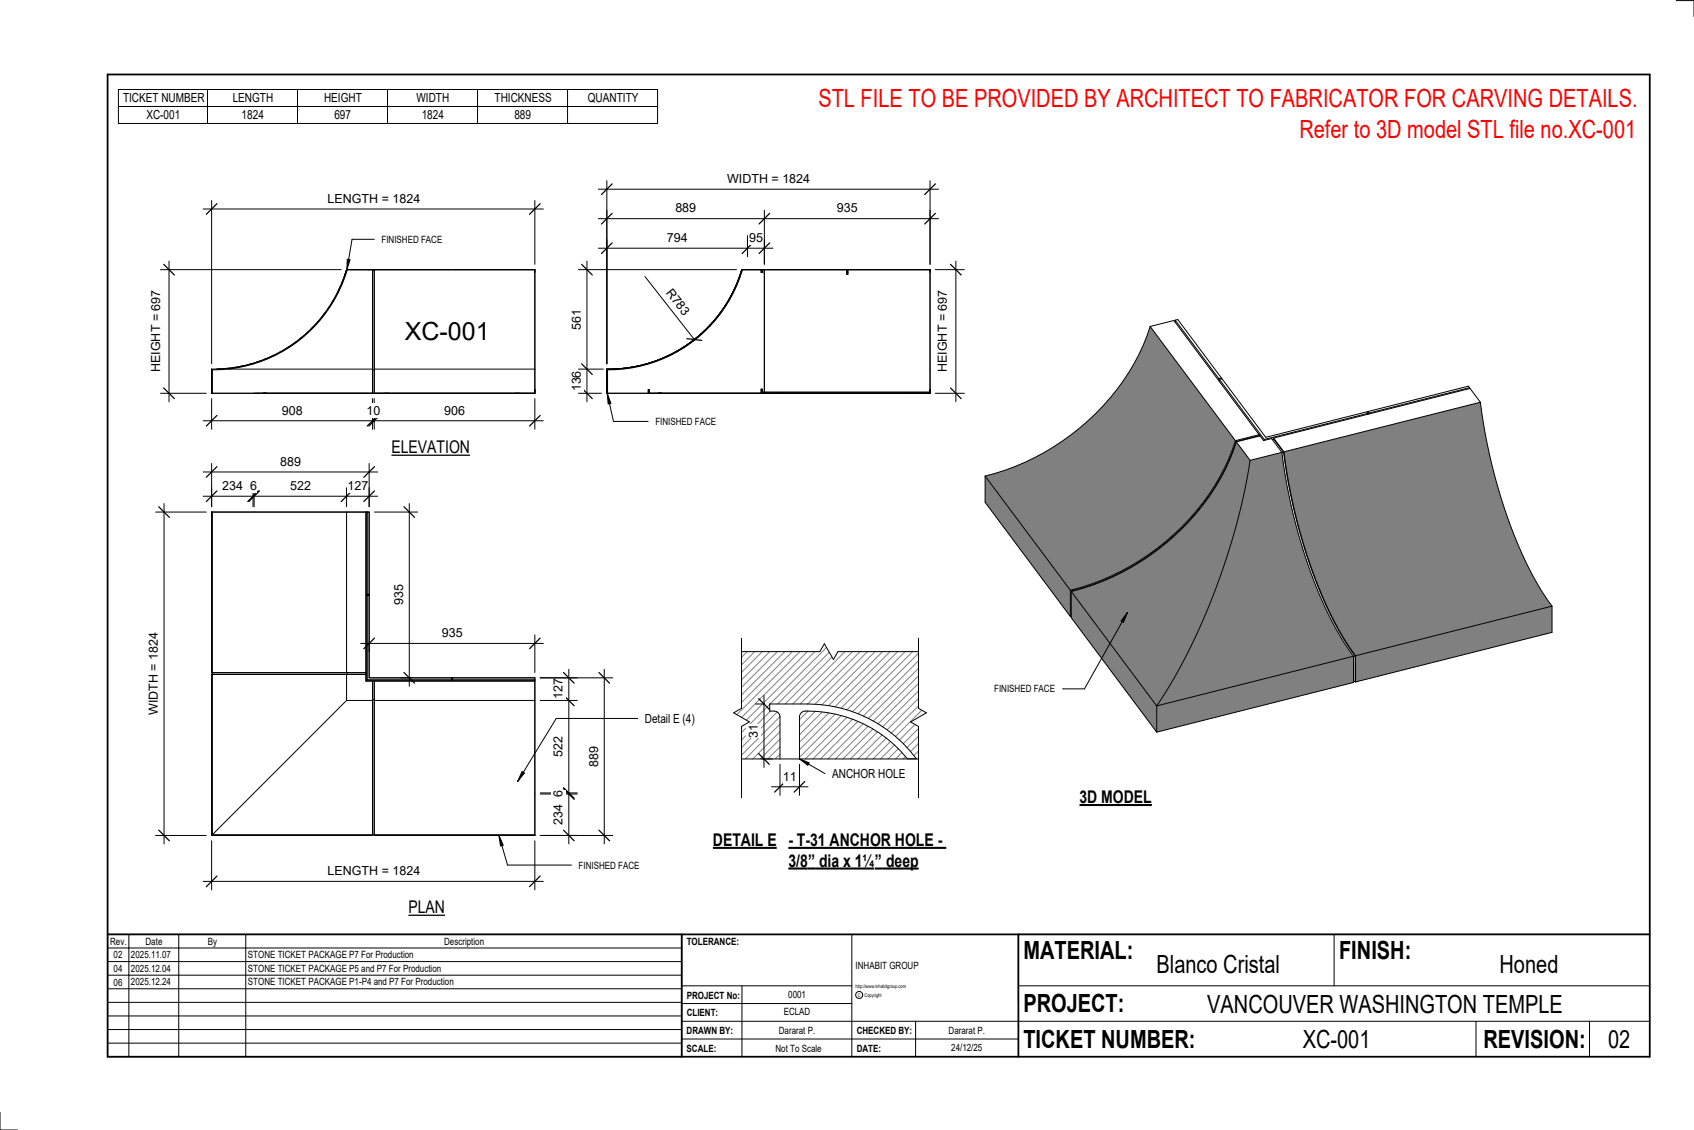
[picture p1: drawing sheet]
<svg xmlns="http://www.w3.org/2000/svg" width="914mm" height="610mm" viewBox="0 0 914 610" stroke-linecap="round" stroke-linejoin="round" font-family="sans-serif">
<path d="M202 450l87 1zM114 364v87h87l-86-1zM114 276l1 87z" fill="#7c7c7c"/>
<g fill="none" stroke="#000" stroke-width=".54">
<path d="M114 276h73v87M114 276h85v90h90v85M114 276v87M115 276v174M198 276v91h91M198 321h1M114 363h73M114 364h73v14M114 364h72M114 363h73v1M114 364v87h87M186 364h12"/>
<path d="M187 378l-72 72M187 363h11M187 378h14M201 378v73M201 367v11M202 378h87v73M202 378v73M202 367v11M244 366v1M115 450h86M201 450v-72h1v72M201 450v1"/>
<path d="M201 450h1M202 450v1M202 451h87M202 450h87"/>
</g>
<path d="M328 199a76 76 0 0 0 73-54 75 75 0 0 1-73 55v12z" fill="#7c7c7c"/>
<g fill="none" stroke="#000" stroke-width=".54">
<path d="M396 157l-1 1M398 153l-1 2M399 149v2M400 145a75 75 0 0 1-72 54M400 145h102M401 145a75 75 0 0 1-73 55v12M411 145v2v-2M413 145v67M457 147h1M457 145v3h1v-3M502 145v54M502 145v67h-174v-13"/>
<path d="M380 178l-1 1M383 175l-1 1M386 172l-1 1M389 169l-1 1M392 165l-1 1M394 161l-1 1M333 199h-1M337 199h-1M341 198h-1M346 197h-2M350 196h-1M354 195h-1"/>
<path d="M359 193h-2M362 191l-1 1M366 189l-1 1M370 187l-1 1M377 181l-1 1M350 212v-2v2M355 212h1zM356 212h1zM421 212h2M491 212h3M502 212h-91v-2v2"/>
</g>
<path d="M114 199a76 76 0 0 0 73-54 75 75 0 0 1-72 55l-1 12z" fill="#7c7c7c"/>
<g fill="none" stroke="#000" stroke-width=".54">
<path d="M184 153l1-2-5 11M187 145a75 75 0 0 1-73 54v13h175v-67M187 145h102M187 145l-2 6M187 145a75 75 0 0 1-72 55v12M201 146v54h1v-54M201 146v-1v54M201 146h1M202 146v-1v54M289 145v54h-87M166 179l-3 3M168 177l-2 2"/>
<path d="M169 176l-1 1M172 173l-3 3M174 171l-2 2M175 169l-1 1M175 169v1M178 165l-3 4M178 165v1M180 162l-2 3M119 199h-2M123 199h78M123 199h-5M127 198l-5 1"/>
<path d="M132 197l-5 1M140 195l-9 2M143 194l-3 1M144 193l-1 1M148 192l-4 1M152 190l-4 2M156 187l-5 3M156 187l-1 1M163 182l-7 5M201 199v13M202 199v13M142 212h1z"/>
<path d="M143 212h1zM208 212h2M278 212h2"/>
</g>
<g fill="#808080">
<path d="M624 381v14l107-27v-14zM732 354v14l106-27v-14z"/>
<path d="M578 319v14l46 62v-14zM532 257v14l46 62v-15z"/>
<path d="M675 248a348 348 0 0 1-51 133l107-27a224 224 0 0 1-34-82l-5-28zM693 244a266 266 0 0 0 34 103l5 7 106-27a224 224 0 0 1-34-82l-5-28z"/>
<path d="M578 319l46 62a348 348 0 0 0 51-133l-8-10a126 126 0 0 1-89 81zM532 257l46 61a126 126 0 0 0 89-80l-46-62a127 127 0 0 1-89 81z"/>
</g>
<g fill="none" stroke="#000" stroke-width=".54">
<path d="M621 176a127 127 0 0 1-89 81M621 176l13-3 48 65 4-1 6 7M621 176l46 62M634 173l2-1 23 32M634 173v1M634 173l24 31M658 204v1M658 205v1M658 205l2-1 23 32 55-14v1M658 205l24 32M659 204h-1M659 204h.1"/>
<path d="M793 209v-1l-55 14M793 209v1M793 209l-54 14M799 217a267 267 0 0 0 34 103l5 7M799 217l-5-7-107 26M799 217l-106 27M667 238a127 127 0 0 1-89 80M667 238a128 128 0 0 1-89 81M667 238h.1M667 238a127 127 0 0 1-89 81M667 238l8 10M680 235l-13 3"/>
<path d="M680 235h.1M682 237v1M687 236l6 8M687 237h.1M687 236v1M687 237l6 7M738 223l-56 14M738 223v1M738 222v1M738 222l1 1M739 223h.1M532 257v14l46 62"/>
<path d="M532 257l46 61M675 248a348 348 0 0 1-51 133M692 244a267 267 0 0 0 34 103l5 7v14l-107 27M692 244l-17 4M693 244a269 269 0 0 0 34 103l4 7M693 244h-1M693 244a267 267 0 0 0 34 103l5 7M578 318v15M578 319v14l46 62M578 319l46 62M578 332v1M838 327v14l-106 27"/>
<path d="M838 327l-106 27M731 354l-107 27M731 354v14M732 354v14M731 368h1M731 368h.1M624 381v14"/>
</g>
<path d="M395 347h105v62h-68v-22v-2l1-1a67 67 0 0 1 57 25h5a73 73 0 0 0-59-29h-21v4h4l2 2v23h-26z" fill="#fff"/>
<g fill="none" stroke="#808080" stroke-width=".54">
<path d="M395 347v1M400 347l-5 5M404 347l-9 9M408 347l-13 13M412 347l-17 17M416 347l-21 21M420 347l-25 25M424 347l-29 29M428 347l-33 33M432 347l-37 37M436 347l-41 41M440 347l-45 45"/>
<path d="M444 347l-49 49M448 347l-32 33M452 347l-32 33M456 347l-32 33M460 347l-32 33M464 347l-32 33M468 347l-32 33M473 347l-33 33M477 347l-33 33M481 347l-34 34M485 347l-34 34M489 347l-35 35"/>
<path d="M493 347l-36 36M497 347l-37 37M500 348l-37 37M500 352l-34 34M500 356l-31 32M415 380l-20 20M500 360l-29 29M500 364l-26 26M500 368l-24 24M500 372l-21 22M500 376l-19 19M416 384l-21 20"/>
<path d="M419 384l-24 24M421 387l-23 22M421 391l-19 18M421 395l-15 14M421 399l-11 10M436 384l-4 4M440 384l-8 8M444 384l-12 12M447 385l-15 15M451 385l-19 19M454 386l-22 23M457 387l-22 22"/>
<path d="M460 388l-21 21M463 389l-20 20M466 390l-19 19M469 392l-18 17M471 393l-16 16M474 395l-15 14M476 396l-13 13M478 398l-11 11M500 380l-17 17M500 384l-14 15M500 388l-12 13M500 392l-10 11"/>
<path d="M500 397l-9 8M421 403l-7 6M421 407l-3 2M481 400l-10 9M483 402l-8 7M485 404l-6 5M487 406l-4 3M489 408l-2 1M492 409h.1M500 401l-7 7M500 405l-4 4M500 409h.1"/>
</g>
<path d="M202 276h24M221 272v98M395 347h105v62h-105zM216 366h6M490 409a67 67 0 0 0-57-25l-1 1v2v22M495 409a73 73 0 0 0-59-29h-21v4h4l2 2v23" fill="none" stroke="#000" stroke-width=".54"/>
<path d="M218 273l6 6M218 363l6 6" fill="none" stroke="#000" stroke-width=".67"/>
<path d="M212 315h7v11h-7z" fill="#fff"/>
<path d="M195 347h98M199 346v6M289 343v20" fill="none" stroke="#000" stroke-width=".54"/>
<path d="M202 344l-6 6M292 344l-6 6" fill="none" stroke="#000" stroke-width=".67"/>
<path d="M238 338h11v7h-11z" fill="#fff"/>
<path d="M84 276h27M89 272v183M84 451h27" fill="none" stroke="#000" stroke-width=".54"/>
<path d="M86 273l5 6M86 448l5 6" fill="none" stroke="#000" stroke-width=".67"/>
<path d="M79 341h8v45h-8z" fill="#fff"/>
<path d="M114 454v26M289 454v26M110 475h183" fill="none" stroke="#000" stroke-width=".54"/>
<path d="M117 473l-6 5M292 473l-6 5" fill="none" stroke="#000" stroke-width=".67"/>
<path d="M177 466h49v8h-49z" fill="#fff"/>
<path d="M110 268h94M114 263v10M137 263v10M187 263v10M199 263v10" fill="none" stroke="#000" stroke-width=".54"/>
<path d="M117 265l-6 6M139 265l-5 6M140 265l-6 6M190 265l-6 6M202 265l-6 6" fill="none" stroke="#000" stroke-width=".67"/>
<g fill="#fff">
<path d="M120 258h11v8h-11z"/>
<path d="M135 258h4v8h-4z"/>
<path d="M157 258h11v8h-11z"/>
<path d="M188 258h11v8h-11z"/>
</g>
<path d="M292 366h39M326 361v94M292 451h39" fill="none" stroke="#000" stroke-width=".54"/>
<path d="M323 363l6 6M323 448l6 6" fill="none" stroke="#000" stroke-width=".67"/>
<path d="M317 403h7v11h-7z" fill="#fff"/>
<path d="M292 378h20M292 366h20M307 361v94M292 428h20M292 451h20" fill="none" stroke="#000" stroke-width=".54"/>
<path d="M304 375l6 6M304 363l6 6M304 425l6 6M304 448l6 6" fill="none" stroke="#000" stroke-width=".67"/>
<g fill="#fff">
<path d="M298 366h7v11h-7z"/>
<path d="M298 397h7v11h-7z"/>
<path d="M298 426h7v4h-7z"/>
<path d="M298 434h7v11h-7z"/>
</g>
<path d="M110 255h94M114 250v23M199 250v23" fill="none" stroke="#000" stroke-width=".54"/>
<path d="M117 252l-6 5M202 252l-6 5" fill="none" stroke="#000" stroke-width=".67"/>
<path d="M151 245h11v8h-11z" fill="#fff"/>
<path d="M323 134h94M328 129v67M403 127v11M413 129v14" fill="none" stroke="#000" stroke-width=".54"/>
<path d="M330 131l-5 6M406 131l-5 6M415 131l-5 6" fill="none" stroke="#000" stroke-width=".67"/>
<g fill="#fff">
<path d="M360 124h11v8h-11z"/>
<path d="M404 124h8v8h-8z"/>
</g>
<path d="M328 97v99M502 97v46M323 102h184" fill="none" stroke="#000" stroke-width=".54"/>
<path d="M330 99l-5 6M505 99l-6 6" fill="none" stroke="#000" stroke-width=".67"/>
<path d="M393 93h44v7h-44z" fill="#fff"/>
<path d="M323 118h184M328 113v83M413 113v30M502 113v30" fill="none" stroke="#000" stroke-width=".54"/>
<path d="M330 115l-5 6M415 115l-5 6M505 115l-6 6" fill="none" stroke="#000" stroke-width=".67"/>
<g fill="#fff">
<path d="M365 109h11v7h-11z"/>
<path d="M452 109h11v7h-11z"/>
</g>
<path d="M348 149l27 34M505 145h16M516 141v76M378 180l-7 6M505 212h16" fill="none" stroke="#000" stroke-width=".54"/>
<path d="M513 143l6 5M371 183l8 1M513 209l6 6" fill="none" stroke="#000" stroke-width=".67"/>
<path d="M505 157h8v44h-8z" fill="#fff"/>
<path d="M312 145h86M317 141v76M312 199h14M312 212h13" fill="none" stroke="#000" stroke-width=".54"/>
<path d="M314 143l6 5M314 196l6 6M314 209l6 6" fill="none" stroke="#000" stroke-width=".67"/>
<g fill="#fff">
<path d="M307 200h8v11h-8z"/>
<path d="M307 167h8v11h-8z"/>
<path d="M219 171h46v15h-46z"/>
</g>
<path d="M114 215v17M201 215v17M202 215v17M289 215v17M110 227h183" fill="none" stroke="#000" stroke-width=".54"/>
<path d="M117 224l-6 6M204 224l-6 6M205 224l-6 6M292 224l-6 6" fill="none" stroke="#000" stroke-width=".67"/>
<g fill="#fff">
<path d="M152 218h11v7h-11z"/>
<path d="M198 218h7v7h-7z"/>
<path d="M240 218h11v7h-11z"/>
</g>
<path d="M110 113h183M114 108v88M289 108v35" fill="none" stroke="#000" stroke-width=".54"/>
<path d="M117 110l-6 6M292 110l-6 6" fill="none" stroke="#000" stroke-width=".67"/>
<path d="M177 103h49v8h-49z" fill="#fff"/>
<path d="M87 145h97M91 141v76M87 212h24" fill="none" stroke="#000" stroke-width=".54"/>
<path d="M88 143l6 5M88 209l6 6" fill="none" stroke="#000" stroke-width=".67"/>
<g fill="#fff">
<path d="M80 157h8v44h-8z"/>
<path d="M395 345h105v7h-48l-2 4-5-9-2 5h-48z"/>
</g>
<path d="M395 352h48l2-5 5 9 2-4h48" fill="none" stroke="#000" stroke-width=".54"/>
<path d="M394 344h6v38l-4 3 9 4-5 3v38h-6z" fill="#fff"/>
<path d="M400 344v38l-4 3 9 4-5 3v38" fill="none" stroke="#000" stroke-width=".54"/>
<path d="M496 344h6v86h-6v-38l-4-3 8-4-4-3z" fill="#fff"/>
<path d="M496 344v38l4 3-8 4 4 3v38" fill="none" stroke="#000" stroke-width=".54"/>
<path d="M385 447h34v12h-34z" fill="#fff"/>
<path d="M385 457h34" fill="none" stroke="#000" stroke-width="1.1" stroke-linecap="butt"/>
<g fill="#fff">
<path d="M426 447h85v12h-85z"/>
<path d="M426 459h10v11h-10z"/>
<path d="M436 459h4v11h-4z"/>
<path d="M440 459h32v11h-32z"/>
<path d="M472 459h4v11h-4z"/>
<path d="M476 459h20v11h-20z"/>
</g>
<path d="M426 457h85M426 469h46M472 469h24" fill="none" stroke="#000" stroke-width="1.1" stroke-linecap="butt"/>
<path d="M431 409l6 3-1 1z" fill="#000"/>
<path d="M431 409l6 3-1 1zM431 409l14 8" fill="none" stroke="#000" stroke-width=".54"/>
<path d="M449 414h39v7h-39z" fill="#fff"/>
<path d="M408 380h5M412 375v39M411 409h6" fill="none" stroke="#000" stroke-width=".54"/>
<path d="M410 377l5 6M410 407l5 5" fill="none" stroke="#000" stroke-width=".67"/>
<path d="M403 391h8v7h-8z" fill="#fff"/>
<path d="M421 412v17M432 412v17M416 424h20" fill="none" stroke="#000" stroke-width=".54"/>
<path d="M424 422l-6 5M434 422l-5 5" fill="none" stroke="#000" stroke-width=".67"/>
<path d="M423 415h7v8h-7z" fill="#fff"/>
<g fill="none" stroke="#000" stroke-width=".54">
<path d="M905 0h9v9M460 504v66M720 504v28M891 504h-341v37M368 532h92M401 532v38M550 532h341M368 551h523M368 541h92M494 551v19M797 551v19M858 551v19"/>
<path d="M368 561h182M0 600v10h10"/>
<circle cx="464" cy="537" r="1.9"/>
</g>
<path d="M58 40h833v530h-833zM58 504h833M368 504v66M550 504v66" fill="none" stroke="#000" stroke-width=".96"/>
<g fill="#fff">
<path d="M652 534h192v15h-192z"/>
<path d="M513 562h17v6h-17z"/>
<path d="M425 533h10v6h-10z"/>
<path d="M423 543h15v6h-15z"/>
<path d="M420 553h20v6h-20z"/>
<path d="M624 513h68v15h-68z"/>
<path d="M809 513h33v15h-33z"/>
<path d="M512 553h20v6h-20z"/>
<path d="M703 553h37v15h-37z"/>
<path d="M442 45h443v16h-443z"/>
<path d="M868 553h12v15h-12z"/>
<path d="M61 512h5v6h-5z"/>
<path d="M61 520h5v6h-5z"/>
<path d="M61 527h5v6h-5z"/>
</g>
<path d="M64 48h291v19h-291zM64 57h291M112 48v19M161 48v19M209 48v19M258 48v19M306 48v19" fill="none" stroke="#000" stroke-width=".54"/>
<path d="M211 236h43v11h-43z" fill="#fff"/>
<path d="M211 246h43" fill="none" stroke="#000" stroke-width=".69" stroke-linecap="butt"/>
<path d="M220 484h20v11h-20z" fill="#fff"/>
<path d="M220 494h20" fill="none" stroke="#000" stroke-width=".69" stroke-linecap="butt"/>
<path d="M583 424h39v12h-39z" fill="#fff"/>
<path d="M583 434h39" fill="none" stroke="#000" stroke-width="1.1" stroke-linecap="butt"/>
<path d="M701 62h184v15h-184z" fill="#fff"/>
<g fill="none" stroke="#000" stroke-width=".54">
<path d="M344 388h-44l-21 34M282 416l1 1-4 5zM58 504h310v66h-310zM58 519h310M58 511h310M70 504v66M96 504v66M133 504v66M58 533h310M58 526h310M58 555h310M58 548h310"/>
<path d="M58 541h310M58 563h310"/>
</g>
<path d="M282 416l1 1-4 5z" fill="#000"/>
<path d="M348 384h27v7h-27z" fill="#fff"/>
<path d="M187 140h2l-2 6zM328 212l2 6h-2zM609 330l-3 6-1-1zM269 451l3 5h-2z" fill="#000"/>
<path d="M187 140h2l-2 6zM202 129h-12l-3 17M328 212l2 6h-2zM328 212l3 15h19M609 330l-3 6-1-1zM609 330l-24 42h-11M269 451l3 5h-2zM269 451l5 16h34" fill="none" stroke="#000" stroke-width=".54"/>
<g font-size="13.5" fill="#f00">
<text x="442" y="58">STL FILE TO BE PROVIDED BY ARCHITECT TO FABRICATOR FOR CARVING DETAILS.</text>
<text x="701" y="74">Refer to 3D model STL file no.XC-001</text>
</g>
<g font-size="13.5">
<text x="219" y="183">XC-001</text>
<text x="552" y="517">MATERIAL:</text>
<text x="723" y="517">FINISH:</text>
<text x="624" y="525">Blanco Cristal</text>
<text x="809" y="525">Honed</text>
<text x="552" y="546">PROJECT:</text>
<text x="652" y="546">VANCOUVER WASHINGTON TEMPLE</text>
<text x="552" y="565">TICKET NUMBER:</text>
<text x="703" y="565">XC-001</text>
<text x="801" y="565">REVISION:</text>
<text x="868" y="565">02</text>
</g>
<g font-size="9.4">
<text x="211" y="245">ELEVATION</text>
<text x="583" y="433">3D MODEL</text>
<text x="385" y="456">DETAIL E</text>
<text x="426" y="456">- T-31 ANCHOR HOLE -</text>
<text x="426" y="467">3/8</text>
<text x="436" y="467">”</text>
<text x="442" y="467">dia x 1¼</text>
<text x="472" y="467">”</text>
<text x="478" y="467">deep</text>
<text x="220" y="493">PLAN</text>
</g>
<g font-size="6.7">
<text x="66" y="55">TICKET NUMBER</text>
<text x="126" y="55">LENGTH</text>
<text x="175" y="55">HEIGHT</text>
<text x="225" y="55">WIDTH</text>
<text x="267" y="55">THICKNESS</text>
<text x="317" y="55">QUANTITY</text>
<text x="79" y="64">XC-001</text>
<text x="130" y="64">1824</text>
<text x="180" y="64">697</text>
<text x="228" y="64">1824</text>
<text x="278" y="64">889</text>
<text x="393" y="99">WIDTH = 1824</text>
<text x="177" y="109">LENGTH = 1824</text>
<text x="365" y="115">889</text>
<text x="452" y="115">935</text>
<text x="360" y="131">794</text>
<text x="404" y="131">95</text>
<text x="359" y="158" transform="rotate(52 359 158)">R783</text>
<text x="313" y="178" transform="rotate(-90 313 178)">561</text>
<text x="86" y="201" transform="rotate(-90 86 201)">HEIGHT = 697</text>
<text x="511" y="201" transform="rotate(-90 511 201)">HEIGHT = 697</text>
<text x="313" y="211" transform="rotate(-90 313 211)">136</text>
<text x="152" y="224">908</text>
<text x="198" y="224">10</text>
<text x="240" y="224">906</text>
<text x="151" y="251">889</text>
<text x="120" y="264">234</text>
<text x="135" y="264">6</text>
<text x="157" y="264">522</text>
<text x="188" y="264">127</text>
<text x="218" y="326" transform="rotate(-90 218 326)">935</text>
<text x="238" y="344">935</text>
<text x="304" y="377" transform="rotate(-90 304 377)">127</text>
<text x="85" y="386" transform="rotate(-90 85 386)">WIDTH = 1824</text>
<text x="348" y="390">Detail E (4)</text>
<text x="409" y="398" transform="rotate(-90 409 398)">31</text>
<text x="304" y="408" transform="rotate(-90 304 408)">522</text>
<text x="323" y="414" transform="rotate(-90 323 414)">889</text>
<text x="449" y="420">ANCHOR HOLE</text>
<text x="423" y="421">11</text>
<text x="304" y="430" transform="rotate(-90 304 430)">6</text>
<text x="304" y="445" transform="rotate(-90 304 445)">234</text>
<text x="177" y="472">LENGTH = 1824</text>
</g>
<g font-size="5.4">
<text x="206" y="131">FINISHED FACE</text>
<text x="354" y="229">FINISHED FACE</text>
<text x="537" y="374">FINISHED FACE</text>
<text x="312" y="469">FINISHED FACE</text>
<text x="59" y="510">Rev.</text>
<text x="79" y="510">Date</text>
<text x="112" y="510">By</text>
<text x="240" y="510">Description</text>
<text x="371" y="510">TOLERANCE:</text>
<text x="61" y="517">02</text>
<text x="71" y="517">2025.11.07</text>
<text x="134" y="517">STONE TICKET PACKAGE P7 For Production</text>
<text x="61" y="525">04</text>
<text x="71" y="524">2025.12.04</text>
<text x="134" y="524">STONE TICKET PACKAGE P5 and P7 For Production</text>
<text x="462" y="523">INHABIT GROUP</text>
<text x="61" y="532">06</text>
<text x="71" y="532">2025.12.24</text>
<text x="134" y="532">STONE TICKET PACKAGE P1-P4 and P7 For Production</text>
<text x="371" y="539">PROJECT No:</text>
<text x="425" y="538">0001</text>
<text x="371" y="548">CLIENT:</text>
<text x="423" y="548">ECLAD</text>
<text x="371" y="558">DRAWN BY:</text>
<text x="420" y="558">Dararat P.</text>
<text x="462" y="558">CHECKED BY:</text>
<text x="512" y="558">Dararat P.</text>
<text x="371" y="567">SCALE:</text>
<text x="419" y="567">Not To Scale</text>
<text x="462" y="567">DATE:</text>
<text x="513" y="567">24/12/25</text>
</g>
<g font-size="2.7">
<text x="462" y="533">http://www.inhabitgroup.com</text>
<text x="463" y="538">C</text>
<text x="467" y="538">Copyright</text>
</g>
</svg>
